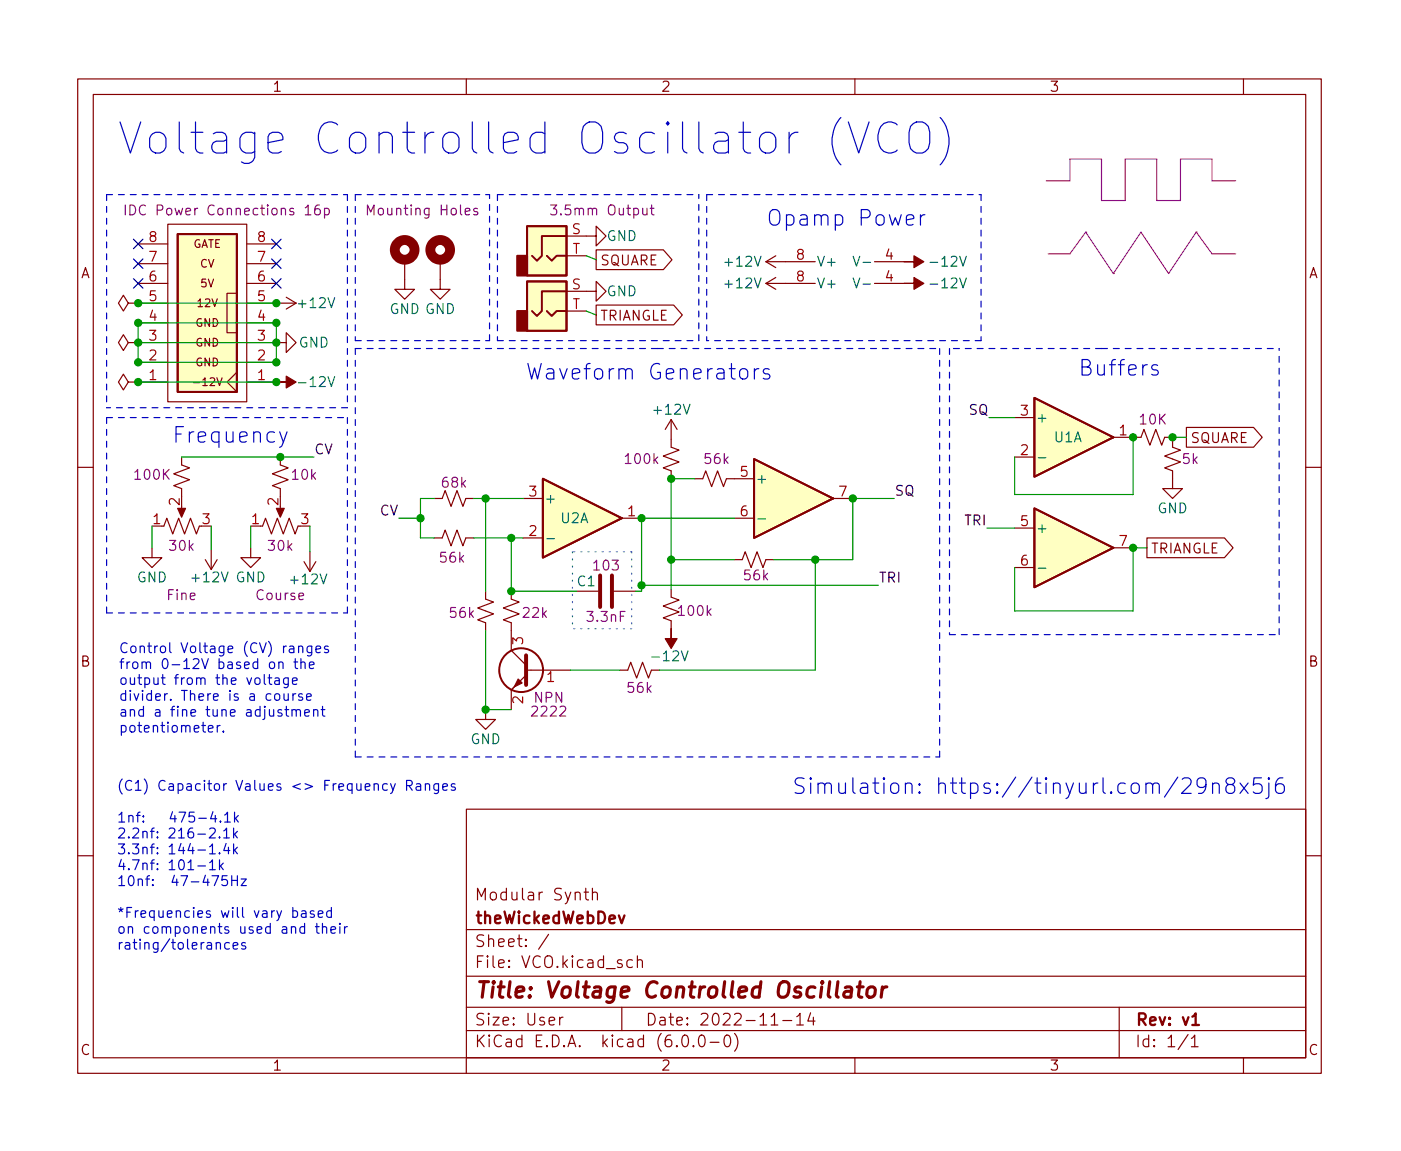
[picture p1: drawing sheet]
<svg xmlns="http://www.w3.org/2000/svg" width="180mm" height="148mm" viewBox="0 0 180 148" stroke-linecap="round" stroke-linejoin="round" font-family="sans-serif">
<g fill="none" stroke="#840000" stroke-width=".15">
<path d="M10 10.2h160v128h-160zM12 12.2h156v124h-156zM60 10.2v2M110 10.2v2M160 10.2v2M16.5 39l-.6-1-.7 1 .7 1 .6-1h1.3M17.8 39h.1M17.8 39h3.8M17.8 36.5h3.8M17.8 33.9h3.8M17.8 31.4h3.8M21.6 28.9h10.1v22.8h-10.1z"/>
<path d="M29.2 37.8h1.3v5h-1.3zM31.7 39h6.4M31.7 36.5h3.9M31.7 33.9h3.9M31.7 31.4h3.9M36.8 38.3l1.3 .7M38.1 39l-1.3 .8M52.1 33.4v3.8h-1.3l1.3 1.3 1.2-1.3h-1.2M56.6 33.4v3.8h-1.2l1.2 1.3 1.3-1.3h-1.3M72.9 37.5h3.8v1.3l1.3-1.3-1.3-1.3v1.3M72.9 30.4h3.8v1.3l1.3-1.3-1.3-1.3v1.3M72.9 32.9h2.5"/>
<path d="M76.7 32.2h8.7l1.1 1.2-1.1 1.3h-8.7zM76.7 39.3h10l1.1 1.2-1.1 1.3h-10zM98.6 33.7l1.2 .8M98.6 33.7h6.3M98.6 36.5h6.3M98.6 36.5l1.2 .7M99.8 32.9l-1.2 .8M99.8 35.7l-1.2 .8M112.5 33.7h3.8M112.5 36.5h3.8M16.5 49.2l-.6-1-.7 1 .7 1 .6-1h1.3M16.5 44.1l-.6-1-.7 1 .7 1 .6-1h1.3"/>
<path d="M17.8 49.2h.1M17.8 44.1h.1M17.8 49.2h3.8M17.8 46.6h3.8M17.8 44.1h3.8M17.8 41.6h3.8M23.4 58.8v1.1l1 .3-2 .8 2 .8-2 .7 1 .4v1M30.5 47.9l-1.3 1.3 1.3 1.3M31.7 44.1h5.1v1.3l1.3-1.3-1.3-1.3v1.3M31.7 49.2h3.9M31.7 46.6h3.9M31.7 41.6h3.9"/>
<path d="M36.1 58.8v1.1l1 .3-2 .8 2 .8-2 .7 1 .4v1M72.9 40h2.5M86.4 54v3.6l1 .3-2.1 .8 2.1 .8-2.1 .7 1.1 .4v1M86.4 54l-.8 1.3M86.4 54l.7 1.3M130.6 58.8h2.5M130.6 53.8h2.5M143.3 56.3h3.5l.4-1 .8 2 .7-2 .8 2 .4-1h1M150.9 56.5v1.1l1 .3-2 .8 2 .8-2 .7 1 .4v2.3h-1.3l1.3 1.3 1.2-1.3h-1.2M152.7 55h8.6l1.1 1.3-1.1 1.3h-8.6zM10 60.2h2M19.6 70.5v1.3h-1.3l1.3 1.3 1.2-1.3h-1.2"/>
<path d="M20.8 67.7h.3l.4-1 .7 2 .8-2 .7 2 .8-2 .8 2 .4-1M23.4 65.2v1M26.4 72l.8 1.3M27.2 70.8v2.5M27.9 72l-.7 1.3M32.3 70.5v1.3h-1.3l1.3 1.3 1.2-1.3h-1.2M33.5 67.7h.3l.4-1 .7 2 .8-2 .7 2 .8-2 .8 2 .4-1M36.1 65.2v1M39.1 72.3l.8 1.3M39.9 71v2.6M40.6 72.3l-.7 1.3M55.9 69.2h1l.4-1 .7 2.1 .8-2.1 .8 2.1 .3-1.1h1.1"/>
<path d="M55.9 64.2h1l.4-1 .7 2 .8-2 .8 2 .3-1h1.1M62.5 76.1v1l1 .4-2 .8 2 .7-2 .8 1 .4v1M65.8 76.1v1l1 .4-2 .8 2 .7-2 .8 1 .4v3.5l1.9 1.9M67.3 69.2h2.5M67.3 64.2h2.5M74.2 76.1h2.8M79 76.1h2.8M80 66.7h2.5M86.4 75.9v1l1 .3-2.1 .8 2.1 .8-2.1 .7 1.1 .4v1M89.4 61.6h1l.4-1 .8 2 .7-2 .8 2 .4-1h3.5M94.5 72h1l.4-1 .7 2.1 .8-2.1 .8 2.1 .4-1.1h1M94.5 66.7h2.5"/>
<path d="M107.2 64.2h2.5M130.6 68h2.5M130.6 73.1h2.5M143.3 70.5h2.5M147.6 69.2h10l1.1 1.3-1.1 1.3h-10zM168 60.2h2M62.5 91.3v1.3h-1.3l1.3 1.3 1.3-1.3h-1.3M66.4 88.2l-.5 .5M67.7 86.9l-1.9 1.9v2.5M67.7 86.3h5.7M79.8 86.3h1l.4-1 .7 2 .8-2 .7 2 .4-1h1M10 110.2h2"/>
<path d="M60 104.2h108v32h-108zM60 119.7h108M75.2 114.8h.5M75.4 114.3v1.3v.2h.3M76.2 115a.37 .37 0 0 1 .7 .1v.7M76.2 114.3v1.5M168 110.2h2M60 136.2v2M60 132.7h108M60 129.7h108M60 125.7h108M70.6 120.3l-1.3 1.9"/>
<path d="M72 130.9v1M72.4 130.9a.38 .38 0 0 0-.4 .3M80 129.7v3M81.4 123.6l-.5-.1-.2 .3v.5l.1 .2h.1h.5M82 123.7a.37 .37 0 0 1 .7 .1v.7M82 123v1.5M87.9 133.3a.36 .36 0 0 1 .6 .2 .77 .77 0 0 1-.4 1.2 1 1 0 0 1-.2-1.4zM89.2 134.6l.1 .1h-.1v-.1v.1M90.1 133.3a.36 .36 0 0 1 .6 .2 .77 .77 0 0 1-.5 1.2 1 1 0 0 1-.1-1.4zM91.4 134.2h1.1M93.4 133.3a.36 .36 0 0 1 .5 .2 .77 .77 0 0 1-.4 1.2 1 1 0 0 1-.1-1.4zM94.5 133a1.72 1.72 0 0 1 0 2.3"/>
<path d="M99.2 131.9h.9M100.7 131.4h1.2M102.5 130.9l.4-.5v1.5M102.5 131.9h.9M104.3 130.4l-.4 1h1M104.7 130.9v1M110 136.2v2M144 129.7v6.5M152.9 133.2l-1.3 1.9M153.3 133.7l.4-.5v1.5M153.3 134.7h.9M160 136.2v2"/>
</g>
<path d="M153.4 130.9l.4-.5v1.5M153.4 131.9h.9" fill="none" stroke="#840000" stroke-width=".3"/>
<path d="M108.8 127.1l.2-.1 .5 .1 .1 .2-.1 1.1M109.6 127.5l-.2 .1h-.5a.4 .4 0 0 0-.3 .4 .4 .4 0 0 0 .2 .4h.5l.2-.1M110.3 127h.8M110.7 126.4l-.2 1.7v.2l.4 .1M111.7 127.2a.52 .52 0 0 1 .5-.2 .52 .52 0 0 1 .4 .4v.6a.55 .55 0 0 1-.6 .4 .55 .55 0 0 1-.5-.4l.1-.6zM113.5 127l-.1 1.4M114.1 127a.59 .59 0 0 0-.6 .4" fill="none" stroke="#840000" stroke-width=".4"/>
<g fill="#840000" stroke="#840000" stroke-width=".15">
<path d="M86.4 80.9v1.3h.7l-.7 1.3-.8-1.3h.8z"/>
<path d="M66.7 87.4l.5 .5-1 .5z"/>
<path d="M35.6 49.2h1.2v-.8l1.3 .8-1.3 .7v-.7z"/>
<path d="M35.6 65.4h1l-.5 1.2z"/>
<path d="M22.9 65.4h1l-.5 1.2z"/>
<path d="M116.3 36.5h1.3v-.8l1.3 .8-1.3 .7v-.7z"/>
<path d="M116.3 33.7h1.3v-.8l1.3 .8-1.3 .8v-.8z"/>
</g>
<g fill="#ffffc2" stroke="#ffffc2" stroke-width=".13">
<path d="M22.9 30.1h7.6v20.4h-7.6z"/>
<path d="M67.8 29.1h5.1v6.4h-5.1z"/>
<path d="M67.8 36.2h5.1v6.4h-5.1z"/>
<path d="M133.1 51.2l10.2 5.1-10.2 5.1z"/>
<path d="M133.1 65.4l10.2 5.1-10.2 5.1z"/>
<path d="M97 59.1l10.2 5.1-10.2 5z"/>
<path d="M69.8 61.6l10.2 5.1-10.2 5.1z"/>
</g>
<g fill="none" stroke="#840000" stroke-width=".25">
<path d="M22.9 30.1h7.6v20.4h-7.6zM67.8 29.1h5.1v6.4h-5.1zM67.8 36.2h5.1v6.4h-5.1zM70.4 32.9l.6 .7 .6-.7h1.3M72.9 30.4h-3.2v2.5l-.6 .7-.6-.7M72.9 37.5h-3.2v2.5l-.6 .7-.6-.7M70.4 40l.6 .7 .6-.7h1.3M97 59.1l10.2 5.1-10.2 5zM133.1 51.2l10.2 5.1-10.2 5.1zM69.8 61.6l10.2 5.1-10.2 5.1zM133.1 65.4l10.2 5.1-10.2 5.1z"/>
<circle cx="67.1" cy="86.3" r="2.82"/>
</g>
<path d="M16.1 26.4v1.3M16.7 26.4a.64 .64 0 0 1 .8 .6 .64 .64 0 0 1-.8 .7zM41.1 26.4a.5 .5 0 0 0-.6 .5v.5l.1 .2 .4 .1 .2-.2v-.4l-.1-.2h-.4l-.2 .2M41.8 26.9l.3-.1 .3 .3v.3l-.2 .2h-.4M41.8 26.8v1.3M61.4 26.9l-.3-.1-.2 .2 .1 .2 .4 .1v.3h-.5M70.8 26.4h.8l-.4 .5a.35 .35 0 0 1 .4 .2v.3l-.1 .2-.5 .1-.2-.2M83.7 26.8h.5M83.9 26.4v1.1v.1l.3 .1" fill="none" stroke="#840084" stroke-width=".15"/>
<g fill="#840000" stroke="#840000" stroke-width=".25">
<path d="M66.5 32.9h1.3v2.6h-1.3z"/>
<path d="M66.5 40h1.3v2.6h-1.3z"/>
</g>
<g fill="none" stroke="#840000" stroke-width="1.3">
<circle cx="52.1" cy="32.2" r="1.27"/>
<circle cx="56.6" cy="32.2" r="1.27"/>
</g>
<path d="M77.2 74.1v4M78.7 74.1v4M67.7 84.4v3.8" fill="none" stroke="#840000" stroke-width=".51"/>
<path d="M109.8 33l.4 1.3 .4-1.3M109.8 35.8l.4 1.3 .4-1.3M111 33.8h1M111 36.6h1M133.6 58.9h1M70.4 69.3h.9M97.5 66.8h1M133.6 73.1h1" fill="none" stroke="#006464" stroke-width=".15"/>
<g fill="none" stroke="#0000c2" stroke-width=".15">
<path d="M108.2 15.1a4.6 4.6 0 0 0 0 6.1M109.2 15.7l1.3 4 1.3-4M115.4 16.1a1.39 1.39 0 0 0-2.2 .6 2.56 2.56 0 0 0 .5 2.8 1.4 1.4 0 0 0 1.7-.2M117.5 15.9a1.33 1.33 0 0 1 1.4-.1 1.33 1.33 0 0 1 .7 1.2v1.4a1.33 1.33 0 0 1-1.3 1.4 1.33 1.33 0 0 1-1.3-1.4v-1.4l.2-.7zM121 15.1a4.6 4.6 0 0 1 0 6.1M116.6 28.3l1-.2-.1-.4-.6-.1-.2 .1-.1 .2v.8l.1 .2 .2 .1 .6-.1M118.4 27.6v1.4M119 27.6a.51 .51 0 0 0-.6 .4M36 55.6l.5 1.3M36.9 55.6l-.6 1.8-.3 .2M95.3 47.6a.54 .54 0 0 1 .5-.2 .54 .54 0 0 1 .4 .4v.6a.54 .54 0 0 1-.5 .4 .54 .54 0 0 1-.5-.4v-.6zM97.1 47.5v1.3"/>
<path d="M97.6 47.5a.51 .51 0 0 0-.5 .3M99 47.6l-.5-.1-.2 .1-.1 .1 .1 .3 .7 .2 .1 .2-.1 .3-.2 .1-.6-.1M149 47h-.5h-.2l-.1 .2 .1 .3 .7 .2v.2v.3l-.2 .1-.6-.1M26.8 93.8l.6-.1v-.2l-.4-.1-.2 .2 .1 .6h.5M28 93.4v.8M28.3 93.4l-.2 .1-.1 .1M28.7 94.1v.1M34 86.8v1.1l.2 .2M34.5 87.3h.5M34.7 86.8v1.1v.1l.3 .1M34.8 85.3a.34 .34 0 0 1 .5 .2v.3a.34 .34 0 0 1-.3 .3 .34 .34 0 0 1-.3-.3v-.3zM35.4 87.3h.5v.8"/>
<path d="M35.5 89.4a.34 .34 0 0 1 .5 .1v.4a.34 .34 0 0 1-.3 .3 .34 .34 0 0 1-.4-.3v-.4zM35.9 85.3a.32 .32 0 0 1 .5 .1v.7M35.9 85.2v.9M35.9 87.6h-.4a.25 .25 0 0 0-.2 .3 .25 .25 0 0 0 .2 .2l.4-.1M36.5 89.3l.1 .8a.34 .34 0 0 0 .5-.1M36.7 91.3h.4M36.8 90.9v1.1l.1 .1 .2 .1M37.1 87.3v1a.34 .34 0 0 1-.6 .2M37.1 87.3h-.4l-.2 .2v.4l.1 .1h.5M37.1 89.3v.8M37.6 91.5a.32 .32 0 0 1 .5 0v.7M37.6 91.3v.9"/>
<path d="M37.6 87.7l.6-.1v-.3h-.4l-.2 .1 .1 .6h.5M37.7 89.3v.8M37.8 85.2h.5M38 84.8v1.1l.1 .1 .2 .1M38.1 89.3l-.3 .1-.1 .1M38.1 91.5l.2-.2 .3 .1 .1 .8M38.4 83.3a.32 .32 0 0 1 .6 .1v.6M38.4 83.2v.8M38.7 85.3a.32 .32 0 0 1 .6 .1v.7M38.7 84.8v1.3M38.9 89.4l-.3-.1-.2 .2 .1 .2 .4 .1v.3h-.5M39.2 91.8l.6-.1-.1-.3-.3-.1-.2 .2 .1 .6h.4"/>
<path d="M39.4 89.7l.7-.1-.1-.2-.4-.1-.2 .2 .1 .6h.5M39.8 85.6l.6-.1v-.2l-.4-.1-.2 .2 .1 .6h.5M40.1 83.2v1a.34 .34 0 0 1-.5 .2M40.1 83.2h-.4l-.2 .2v.4l.1 .2h.5M40.4 91.5a.32 .32 0 0 1 .5 0v.7M40.4 91.3v.9M40.7 83.6l.6-.1-.1-.3h-.4l-.1 .2v.6h.5M41.3 91.3h.5M41.5 90.9v1.1l.1 .1 .2 .1M42.2 83.2h-.3l-.2 .2 .1 .1 .4 .2v.3h-.5M18.4 105.7v.1M18.4 105v.2"/>
<path d="M25.5 111.5h.9M27 106.7l.2-.1 .4 .1a.34 .34 0 0 1 0 .4l-.7 .8h.8M27 111l.3-.3v1.3M27 109.9h.7M27 112h.7M27.4 104.5l-.3 .9h.8M27.7 105v.8M28.2 107.7v.2M28.2 109.8v.1M28.2 110.7v1.3M28.4 105.7v.1M28.4 111.5l.3 .5"/>
<path d="M28.7 111.1l-.5 .5M28.8 107l.4-.4v1.3M28.8 107.9h.7M28.9 104.9l.4-.3v1.2M28.9 105.8h.7M29.1 108.6l-.3 .9h.8M29.2 112.7h-.6l-.1 .6 .2-.1 .5 .1 .1 .2-.1 .4-.2 .1h-.3l-.2-.1M29.4 109.1v.8M29.8 112.7v1.3M29.8 113.3h.7M30.1 106.6v1.3M30.1 108.6v1.3"/>
<path d="M30.2 104.6v1.2M30.2 107.4l.3 .5M30.2 109.4l.3 .5M30.3 105.3l.4 .5M30.5 107l-.4 .5M30.5 109.1l-.4 .4M30.5 112.7v1.3M30.7 105l-.5 .5M31 113.2h.7l-.7 .8h.7M37.7 117.3l.3-.1 .3 .3v.3l-.1 .2h-.5M38.8 117.3h.5l.1 .8M39.4 117.5l-.4 .1a.25 .25 0 0 0-.2 .2 .25 .25 0 0 0 .2 .3l.4-.1"/>
<path d="M40.4 117.3l-.3-.1-.2 .2 .1 .2 .4 .1v.3h-.5M40.6 119.3h.5M40.8 118.9v1.1v.1h.3M40.9 117.7l.7-.2-.1-.2-.4-.1-.2 .2 .1 .6h.5M41.5 119.4a.32 .32 0 0 1 .5 .1v.6M41.5 118.9v1.2M42.6 119.7l.6-.1-.1-.3h-.3l-.2 .2v.6h.5M42.6 117.3l-.3-.1-.3 .3v.3l.2 .2h.4M42.6 116.8v1.3M43.7 118.9v.1M43.7 119.3v.8M44.3 119.3v.8"/>
<path d="M44.7 119.3h-.2l-.2 .2M52.3 101.1h.5a.34 .34 0 0 0 .3-.3 .34 .34 0 0 0-.3-.3h-.5v1.2M52.6 101.1l.4 .6M53.6 100.9h.5v.8M54.1 101.2h-.4a.25 .25 0 0 0-.2 .3 .25 .25 0 0 0 .2 .2h.4M54.7 101a.32 .32 0 0 1 .6 .1v.6M54.7 100.9v.8M56.4 100.9v1a.34 .34 0 0 1-.5 .2M56.4 100.9h-.3l-.3 .2v.4l.1 .2h.5M57 101.3l.6-.1-.1-.3h-.3l-.2 .2v.6h.5M58.5 100.9h-.3l-.1 .2v.1l.4 .2v.3h-.4M151.5 100l-1.7 2.6"/>
<path d="M152.1 100.3l.3-.2h.5a.54 .54 0 0 1 .3 .9l-1.2 1.1h1.3M155.2 101l-.1 .2-.3 .2h-.4l-.3-.2-.1-.2v-.5l.2-.3 .6-.1 .3 .2a1.32 1.32 0 0 1-.5 1.8h-.4M156 101a.5 .5 0 0 1 .9 .1v1M156 100.8v1.3M158.1 101a.43 .43 0 0 1-.4-.4 .43 .43 0 0 1 .4-.5h.4a.43 .43 0 0 1 .4 .5 .43 .43 0 0 1-.4 .4h-.4l-.3 .2-.1 .2v.4l.2 .2 .2 .1 .6-.1 .2-.2-.1-.6-.3-.2M159.5 100.8l1.1 1.3M160.6 100.8l-1.1 1.3M162.3 100.1h-.9l-.1 1 .2-.2h.5l.2 .1 .2 .3v.5l-.1 .1-.3 .2h-.5l-.2-.2M163.3 100.8v1.7l-.1 .2-.3 .1M163.3 100.1l-.1 .1 .1 .1 .1-.1-.1-.1v.2M165.1 100.1a.79 .79 0 0 0-1 .9v.8l.2 .2 .6 .1 .3-.2 .1-.1v-.5l-.2-.3-.6-.1-.3 .2-.1 .2M29.5 121.4l-.3-.1-.3 .3v.3l.1 .2h.5"/>
<path d="M30 121.8l.6-.2-.1-.2-.3-.1-.2 .2 .1 .6h.4M31.6 121.4l-.3-.1-.2 .2v.2l.5 .1v.3h-.5"/>
</g>
<g fill="none" stroke="#0000c2" stroke-width=".15" stroke-dasharray=".8 .8">
<path d="M13.7 25.1h31M13.7 25.1v27.4M44.7 25.1v27.4M45.7 25.1v18.7M45.7 25.1h17.3M64 25.1h25.9M64 25.1v18.7M90.9 25.1v18.7M90.9 25.1h35.3M126.2 25.1v18.7M13.7 53.8v25.1M29.7 53.8h15"/>
<path d="M29.7 53.8h-16M44.7 52.5h-31M45.7 43.8h17.3M45.7 44.9v52.5M63 43.8v-18.7M64 43.8h25.9M84.6 44.9h36.3M84.6 44.9h-38.9M89.9 43.8v-18.7M122.2 44.9v36.8M126.2 43.8h-35.3M141.7 44.9h22.9"/>
<path d="M141.7 44.9h-19.5M13.7 78.9h31M44.7 78.9v-25.1M45.7 97.4h75.2M120.9 97.4v-52.5M122.2 81.7h42.4M164.6 81.7v-36.8"/>
</g>
<path d="M134.6 23.3h3.1v-2.8h4v5.3h3.1v-5.3h4v5.3h3.1v-5.3h4.1v2.8h3M139.7 29.9h.1M139.7 29.9l-2 2.8h-2.8M139.7 29.9l3.6 5.3M143.3 35.2h.1M153.9 29.9h.1M153.9 29.9l2.1 2.8h3M153.9 29.9l-3.5 5.3-3.6-5.3-3.5 5.3" fill="none" stroke="#c200c2" stroke-width=".15"/>
<path d="M73.7 71v9.9M81.3 71h-7.6M81.3 71v9.9M81.3 80.9h-7.6" fill="none" stroke="#00c2c2" stroke-width=".15" stroke-dasharray=".2 .8"/>
<g fill="none" stroke="#009600" stroke-width=".15">
<path d="M17.8 39h17.8M75.4 32.9l1.3 .5M17.8 41.6h17.8v5h-17.8zM17.8 49.2h17.8M17.8 44.1h17.8M23.4 58.8h17M75.4 40l1.3 .5M127.3 53.8h3.3M145.8 56.3v7.4h-15.2v-4.9M152.7 56.3h-1.8v.2M19.6 67.7v2.8M27.2 67.7v3.1"/>
<path d="M32.3 67.7v2.8M39.9 67.7v3.3M51.3 66.7h2.8M55.9 64.2h-1.8v5h1.8M61 69.2h6.3M61 64.2h6.3M62.5 64.2v11.9M65.8 69.2v6.9h8.4M82.5 75.3h30.5M86.4 72h8.1M89.4 61.6h-3v14.3M94.5 66.7h-12v9.4h-.7"/>
<path d="M104.9 72v14.3h-20.1M115.1 64.2h-5.4v7.8h-10.1M127 68h3.6M147.6 70.5h-1.8v8.1h-15.2v-5.5M62.5 81.2v10.1h3.3M73.4 86.3h6.4"/>
</g>
<path d="M17.2 30.8l1.2 1.2M17.2 33.3l1.2 1.3M17.2 35.9l1.2 1.2M18.4 30.8l-1.2 1.2M18.4 33.3l-1.2 1.3M18.4 35.9l-1.2 1.2M35 35.9l1.2 1.2M35 33.3l1.2 1.3M35 30.8l1.2 1.2M36.2 35.9l-1.2 1.2M36.2 33.3l-1.2 1.3M36.2 30.8l-1.2 1.2" fill="none" stroke="#000084" stroke-width=".15"/>
<g fill="#009600" stroke="#009600" stroke-width=".15">
<circle cx="17.8" cy="49.2" r=".46"/>
<circle cx="17.8" cy="41.6" r=".46"/>
<circle cx="17.8" cy="39" r=".46"/>
<circle cx="17.8" cy="46.6" r=".46"/>
<circle cx="17.8" cy="44.1" r=".46"/>
<circle cx="35.6" cy="41.6" r=".46"/>
<circle cx="35.6" cy="46.6" r=".46"/>
<circle cx="35.6" cy="49.2" r=".46"/>
<circle cx="35.6" cy="44.1" r=".46"/>
<circle cx="35.6" cy="39" r=".46"/>
<circle cx="86.4" cy="72" r=".46"/>
<circle cx="82.5" cy="75.3" r=".46"/>
<circle cx="62.5" cy="64.2" r=".46"/>
<circle cx="65.8" cy="69.2" r=".46"/>
<circle cx="54.1" cy="66.7" r=".46"/>
<circle cx="65.8" cy="76.1" r=".46"/>
<circle cx="62.5" cy="91.3" r=".46"/>
<circle cx="150.9" cy="56.3" r=".46"/>
<circle cx="145.8" cy="56.3" r=".46"/>
<circle cx="145.8" cy="70.5" r=".46"/>
<circle cx="82.5" cy="66.7" r=".46"/>
<circle cx="109.7" cy="64.2" r=".46"/>
<circle cx="104.9" cy="72" r=".46"/>
<circle cx="86.4" cy="61.6" r=".46"/>
<circle cx="36.1" cy="58.8" r=".46"/>
</g>
<text font-size="5.6" fill="#0000c2" x="15" y="19.9">Voltage Controlled Oscillator (VCO)</text>
<g font-size="2.8" fill="#0000c2">
<text x="98.6" y="29.1">Opamp Power</text>
<text x="67.6" y="48.9">Waveform Generators</text>
<text x="138.7" y="48.4">Buffers</text>
<text x="22.1" y="57">Frequency</text>
<text x="101.9" y="102.2">Simulation: https://tinyurl.com/29n8x5j6</text>
</g>
<text font-size="2.8" fill="#840000" x="61" y="128.5">Title: Voltage Controlled Oscillator</text>
<g font-size="2.1" fill="#840000">
<text x="61" y="118.9">theWickedWebDev</text>
<text x="61" y="115.9">Modular Synth</text>
<text x="61" y="124.6">File: VCO.kicad_sch</text>
<text x="61" y="121.9">Sheet: /</text>
<text x="61" y="134.8">KiCad E.D.A. kicad (6.0.0-0)</text>
<text x="61" y="132">Size: User</text>
<text x="83" y="132">Date: 2022-11-14</text>
<text x="146" y="132">Rev: v1</text>
<text x="146" y="134.8">Id: 1/1</text>
</g>
<g font-size="1.8" fill="#840000">
<text x="35" y="11.8">1</text>
<text x="85" y="11.8">2</text>
<text x="135" y="11.8">3</text>
<text x="10.3" y="35.8">A</text>
<text x="77.2" y="34.2">SQUARE</text>
<text x="168.4" y="35.8">A</text>
<text x="77.2" y="41.3">TRIANGLE</text>
<text x="153.1" y="57">SQUARE</text>
<text x="148.1" y="71.2">TRIANGLE</text>
<text x="10.3" y="85.8">B</text>
<text x="168.4" y="85.8">B</text>
<text x="10.3" y="135.8">C</text>
<text x="35" y="137.8">1</text>
<text x="85" y="137.8">2</text>
<text x="135" y="137.8">3</text>
<text x="168.4" y="135.8">C</text>
</g>
<g font-size="1.8" fill="#840084">
<text x="17.4" y="27.7">IDC Power Connections 16p</text>
<text x="47.7" y="27.7">Mounting Holes</text>
<text x="71.5" y="27.7">3.5mm Output</text>
<text x="80.6" y="59.7">100k</text>
<text x="90.7" y="59.7">56k</text>
<text x="146.7" y="54.6">10K</text>
<text x="152.2" y="59.7">5k</text>
<text x="17.4" y="61.8">100K</text>
<text x="37.6" y="61.8">10k</text>
<text x="56.9" y="62.8">68k</text>
<text x="21.9" y="70.9">30k</text>
<text x="34.6" y="70.9">30k</text>
<text x="21.5" y="77.2">Fine</text>
<text x="33" y="77.2">Course</text>
<text x="56.7" y="72.4">56k</text>
<text x="76.5" y="73.4">103</text>
<text x="95.8" y="74.7">56k</text>
<text x="58" y="79.5">56k</text>
<text x="67.4" y="79.5">22k</text>
<text x="75.7" y="80">3.3nF</text>
<text x="87.4" y="79.3">100k</text>
<text x="80.8" y="89.2">56k</text>
<text x="68.6" y="92.2">2222</text>
<text x="68.7" y="90.5">NPN</text>
</g>
<g font-size="1.8" fill="#a90000">
<text x="19.2" y="33.7">7</text>
<text x="19.2" y="31.1">8</text>
<text x="33.2" y="33.7">7</text>
<text x="33.2" y="31.1">8</text>
<text x="73.6" y="30.1">S</text>
<text x="73.6" y="32.7">T</text>
<text x="102.5" y="33.4">8</text>
<text x="113.9" y="33.4">4</text>
<text x="19.2" y="41.3">4</text>
<text x="19.2" y="38.8">5</text>
<text x="19.2" y="36.2">6</text>
<text x="33.2" y="41.3">4</text>
<text x="33.2" y="38.8">5</text>
<text x="33.2" y="36.2">6</text>
<text x="73.6" y="37.2">S</text>
<text x="73.6" y="39.8">T</text>
<text x="102.5" y="36.2">8</text>
<text x="113.9" y="36.2">4</text>
<text x="19.2" y="46.4">2</text>
<text x="19.2" y="43.8">3</text>
<text x="33.2" y="46.4">2</text>
<text x="33.2" y="43.8">3</text>
<text x="19.2" y="48.9">1</text>
<text x="33.2" y="48.9">1</text>
<text x="131.3" y="53.5">3</text>
<text x="131.3" y="58.6">2</text>
<text x="144" y="56">1</text>
<text x="23.1" y="65" transform="rotate(-90 23.1 65)">2</text>
<text x="35.8" y="65" transform="rotate(-90 35.8 65)">2</text>
<text x="68.1" y="63.9">3</text>
<text x="95.3" y="61.4">5</text>
<text x="108" y="63.9">7</text>
<text x="19.7" y="67.5">1</text>
<text x="26.1" y="67.5">3</text>
<text x="32.4" y="67.5">1</text>
<text x="38.8" y="67.5">3</text>
<text x="68.1" y="69">2</text>
<text x="80.8" y="66.5">1</text>
<text x="95.3" y="66.5">6</text>
<text x="131.3" y="67.7">5</text>
<text x="144" y="70.3">7</text>
<text x="131.3" y="72.8">6</text>
<text x="67.3" y="82.9" transform="rotate(-90 67.3 82.9)">3</text>
<text x="70.4" y="87.8">1</text>
<text x="67.3" y="90.6" transform="rotate(-90 67.3 90.6)">2</text>
</g>
<g font-size="1.8" fill="#006464">
<text x="78" y="31">GND</text>
<text x="93.4" y="34.3">+12V</text>
<text x="105" y="34.3">V+</text>
<text x="120.1" y="34.3">-12V</text>
<text x="38.6" y="39.7">+12V</text>
<text x="50.1" y="40.4">GND GND</text>
<text x="78" y="38.1">GND</text>
<text x="93.4" y="37.1">+12V</text>
<text x="105" y="37.1">V+</text>
<text x="120.1" y="37.1">-12V</text>
<text x="38.4" y="44.7">GND</text>
<text x="38.8" y="49.8">-12V</text>
<text x="84.3" y="53.4">+12V</text>
<text x="133.2" y="54.4">+</text>
<text x="135.6" y="56.9">U1A</text>
<text x="70" y="64.8">+</text>
<text x="97.2" y="62.3">+</text>
<text x="72.1" y="67.3">U2A</text>
<text x="133.2" y="68.6">+</text>
<text x="148.9" y="66.1">GND</text>
<text x="17.6" y="75">GND</text>
<text x="24.8" y="75">+12V</text>
<text x="30.3" y="75">GND</text>
<text x="37.5" y="75.2">+12V</text>
<text x="74.3" y="75.5">C1</text>
<text x="84.2" y="85.1">-12V</text>
<text x="60.5" y="95.8">GND</text>
</g>
<g font-size="1.8" fill="#0f0f0f">
<text x="124.7" y="53.4">SQ</text>
<text x="40.4" y="58.5">CV</text>
<text x="115.1" y="63.8">SQ</text>
<text x="48.9" y="66.4">CV</text>
<text x="124.2" y="67.6">TRI</text>
<text x="113" y="75">TRI</text>
</g>
<g font-size="1.8" fill="#0000c2">
<text x="15.2" y="84.1">Control Voltage (CV) ranges</text>
<text x="15.2" y="86.1">from 0-12V based on the</text>
<text x="15.2" y="88.2">output from the voltage</text>
<text x="15.2" y="90.2">divider. There is a course</text>
<text x="15.2" y="92.3">and a fine tune adjustment</text>
<text x="15.2" y="94.3">potentiometer.</text>
<text x="15" y="101.8">(C1) Capacitor Values &lt;&gt; Frequency Ranges</text>
<text x="15" y="105.9">1nf:</text>
<text x="15" y="107.9">2.2nf: 216-2.1k</text>
<text x="19.4" y="105.9">475-4.1k</text>
<text x="15" y="110">3.3nf: 144-1.4k</text>
<text x="15" y="112">4.7nf: 101-1k</text>
<text x="15" y="114.1">10nf: 47-475Hz</text>
<text x="15" y="118.2">*Frequencies will vary based</text>
<text x="15" y="120.2">on components used and their</text>
<text x="15" y="122.2">rating/tolerances</text>
</g>
<g font-size="1.4" fill="#840000">
<text x="24.7" y="31.9">GATE</text>
<text x="25.7" y="34.4">CV</text>
<text x="25.4" y="39.5">12V</text>
<text x="25.8" y="37">5V</text>
<text x="25.1" y="47.1">GND</text>
<text x="25.1" y="44.6">GND</text>
<text x="25.1" y="42.1">GND</text>
<text x="25.2" y="49.7">-12V</text>
</g>
</svg>
